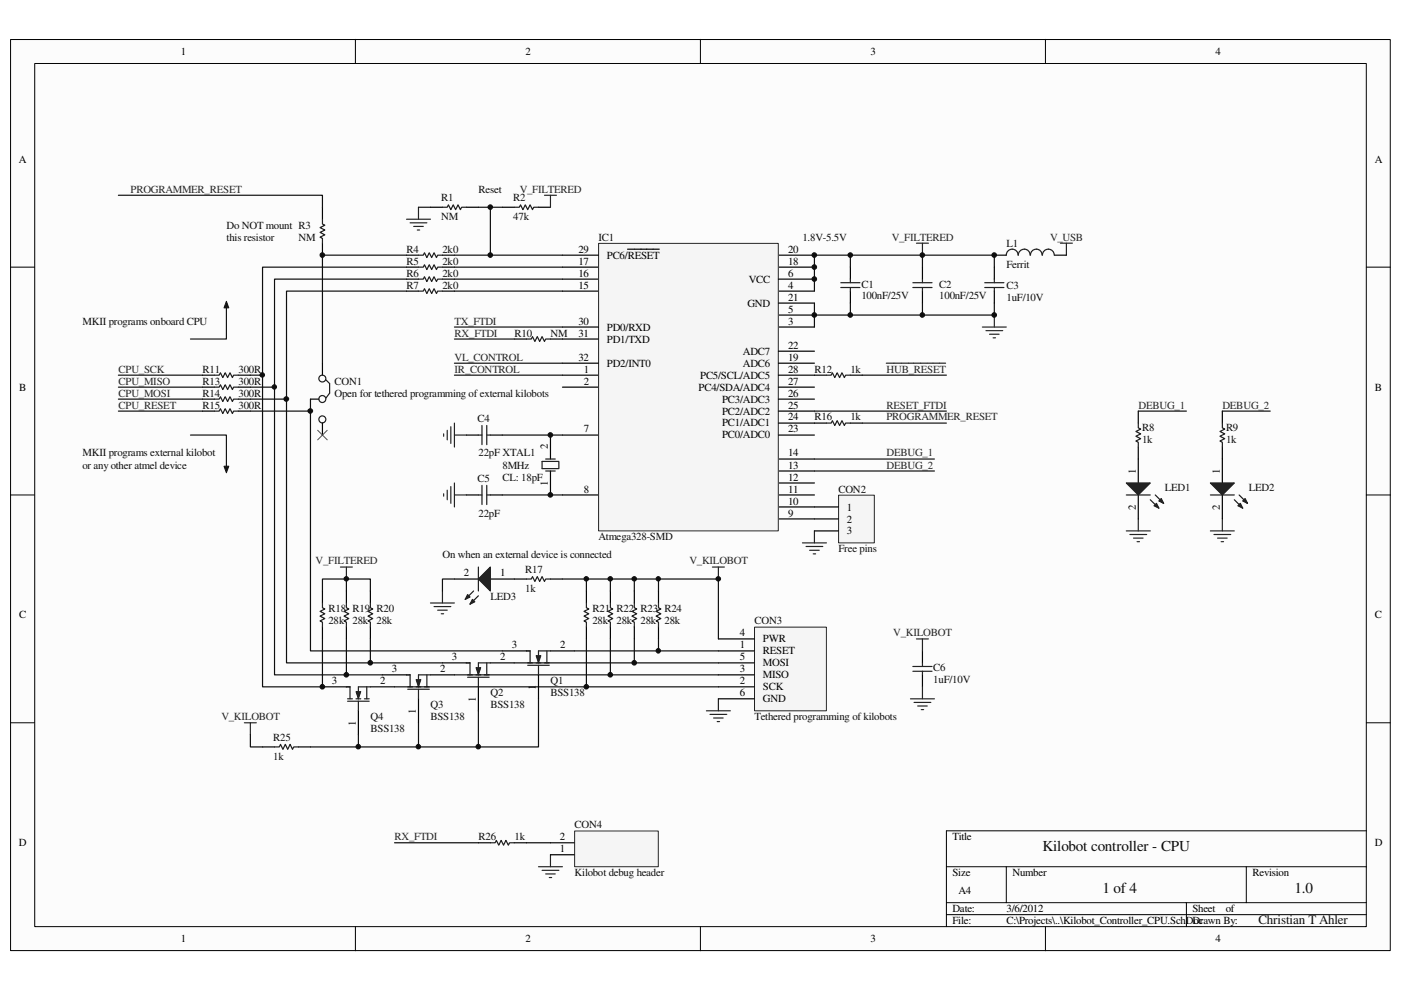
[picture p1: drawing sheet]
<svg xmlns="http://www.w3.org/2000/svg" width="297mm" height="210mm" viewBox="0 0 297 210" stroke-linecap="round" stroke-linejoin="round" font-family="sans-serif">
<path d="M2.3 8.4h292.5v193.1h-292.5z" fill="#fcfcfc"/>
<path d="M2.2 8.4h292.6v193.1h-292.6z" fill="none" stroke="#000" stroke-width=".21"/>
<path d="M7.4 13.5h282.3v183h-282.3z" fill="#fcfcfc"/>
<g fill="none" stroke="#000" stroke-width=".21">
<path d="M7.4 13.5h282.3v183h-282.3zM75.3 8.3v5.1M148.5 8.3v5.1M221.7 8.3v5.1M2.2 56.6h5.1M289.7 56.6h5.1M2.2 104.9h5.1M289.7 104.9h5.1M2.2 153.2h5.1M289.7 153.2h5.1M289.7 176.1h-89v20.4M75.3 196.5v5.1"/>
<path d="M148.5 196.5v5.1M200.7 183.8h89M200.7 191.4h89M200.7 193.9h89M213.4 183.8v7.6M221.7 196.5v5.1M251.5 191.4v5.1M264.2 183.8v7.6"/>
</g>
<g fill="none" stroke="#262626" stroke-width=".25">
<path d="M86.2 46.5h5.1M86.9 47.2h3.6M87.7 48h2M88.5 48.8h.5M88.7 43.9v2.6M224.8 51.6h2.6M226.1 51.6v2.5M208.3 69.3h5.1M209 70.1h3.6M209.8 70.9h2M210.6 71.6h.5M210.8 66.8v2.5"/>
<path d="M94.1 92v.5M94.8 91.2v2.1M95.6 90.5v3.5M96.3 89.7v5.1M96.3 92.2h2.6M94.1 104.7v.5M94.8 103.9v2.1M95.6 103.2v3.5M96.3 102.4v5.1M96.3 104.9h2.6"/>
</g>
<g fill="none" stroke="#000" stroke-width=".25">
<path d="M106.5 43.9h2.5M114.2 43.9h2.5M119.2 59.2h7.7M119.2 56.6h7.7M165.1 54.1h7.6M165.1 56.6h7.6M180.3 56.6v2.6M195.6 56.6v2.6M210.8 56.6v2.6M210.8 54.1h2.6M223.6 54.1h2.5M119.2 79.5h7.7"/>
<path d="M119.2 61.7h7.7M165.1 69.3h7.6M165.1 61.7h7.6M165.1 66.8h7.6M180.3 61.7v2.6M195.6 61.7v2.6M210.8 61.7v2.6M98.9 92.2h2.5M104 92.2h2.5M119.2 92.2h7.7M119.2 82.1h7.7M154.5 96.1h2.5"/>
<path d="M165.1 99.9h7.6M165.1 97.3h7.6M241.3 87.2v2.5M241.3 94.8v2.5M119.2 104.9h7.7M165.1 104.9h7.6M165.1 110h7.6M165.1 107.5h7.6M165.1 102.4h7.6"/>
</g>
<g fill="none" stroke="#1c1c1c" stroke-width=".25">
<path d="M109 43.9h1.1l.3-.5 .5 1 .5-1 .5 1 .5-1 .5 1 .3-.5h1M178.3 59.9h4M180.3 59.2v.7M193.5 59.9h4.1M195.6 59.2v.7M208.8 59.9h4M210.8 59.2v.7M213.4 54.1a1.25 1.25 0 0 1 1.2-1.3 1.25 1.25 0 0 1 1.3 1.3M215.9 54.1a1.25 1.25 0 0 1 1.2-1.3 1.25 1.25 0 0 1 1.3 1.3M218.5 54.1a1.23 1.23 0 0 1 1.2-1.3 1.23 1.23 0 0 1 1.2 1.3M221 54.1a1.25 1.25 0 0 1 1.3-1.3 1.25 1.25 0 0 1 1.2 1.3M178.3 61h4"/>
<path d="M180.3 61v.7M193.5 61h4.1M195.6 61v.7M208.8 61h4M210.8 61v.7M101.4 92.2h.8M102.2 90.2v4.1M103.2 90.2v4.1M103.2 92.2h.8M241.3 89.7v1l.5 .3-1 .5 1 .5-1 .5 1 .5-1 .5 .5 .3v1"/>
</g>
<path d="M106.5 92.2h12.7M106.5 104.9h12.7" fill="none" stroke="#0e0e0e" stroke-width=".25"/>
<path d="M127 51.6h38v61h-38z" fill="#f5f5f5"/>
<path d="M126.9 51.6h38.1v61h-38.1z" fill="none" stroke="#262626" stroke-width=".21"/>
<g fill="none" stroke="#000" stroke-width=".25">
<path d="M68.4 43.9v2.6M68.4 51.6v2.5M86.2 54.1h2.5M86.2 59.2h2.5M86.2 56.6h2.5M93.8 54.1h2.5M93.8 59.2h2.5M93.8 56.6h2.5M119.2 54.1h7.7M133 52.8h6.8M165.1 59.2h7.6M86.2 61.7h2.5"/>
<path d="M93.8 61.7h2.5M109 71.9h2.6M116.7 71.9h10.2M119.2 69.3h7.7M119.2 77h7.7M165.1 79.5h7.6M165.1 77h7.6M165.1 64.3h7.6M165.1 74.5h7.6M116.7 92.2v5.1M116.7 99.9v5M165.1 92.2h7.6"/>
<path d="M165.1 89.7h10.1M165.1 87.2h7.6M165.1 84.6h7.6M165.1 82.1h7.6M180.3 89.7h2.5M259.2 87.2v2.5M259.2 94.8v2.5M98.9 104.9h2.5M104 104.9h2.5M109 122.8h2.6M116.7 122.8h2.5"/>
</g>
<g fill="none" stroke="#1c1c1c" stroke-width=".25">
<path d="M68.4 46.5v1l.5 .3-1 .5 1 .5-1 .5 1 .5-1 .5 .5 .2v1.1M88.7 54.1h1l.3-.5 .5 1 .5-1 .5 1 .5-1 .5 1 .3-.5h1M88.7 56.6h1l.3-.5 .5 1 .5-1 .5 1 .5-1 .5 1 .3-.5h1M88.7 59.2h1l.3-.5 .5 1 .5-1 .5 1 .5-1 .5 1 .3-.5h1M88.7 61.7h1l.3-.5 .5 1 .5-1 .5 1 .5-1 .5 1 .3-.5h1M111.6 71.9h1l.3-.5 .5 1 .5-1 .5 1 .5-1 .5 1 .3-.5h1M114.9 97.8h3.6v1.6h-3.6zM115.7 97.3h2M115.7 99.9h2M175.2 89.7h1l.3-.5 .5 1 .5-1 .5 1 .5-1 .5 1 .3-.5h1M259.2 89.7v1l.5 .3-1 .5 1 .5-1 .5 1 .5-1 .5 .5 .3v1M101.4 104.9h.8"/>
<path d="M102.2 102.9v4.1M103.2 102.9v4.1M103.2 104.9h.8M111.6 122.8h1l.3-.5 .5 1 .5-1 .5 1 .5-1 .5 1 .3-.5h1"/>
</g>
<g fill="none" stroke="#0e0e0e" stroke-width=".25">
<path d="M25.1 41.4h43.3v2.5M86.2 56.6h-30.5v22.9h-2.6M86.2 59.2h-28v22.9h-5.1M86.2 54.1h-17.8v22.9M96.3 56.6h22.9M96.3 59.2h22.9M104 54.1h15.2M180.3 54.1v2.5M195.6 54.1v2.5M210.8 56.6v-2.5h-38.1v7.6M25.1 79.5h17.8M86.2 61.7h-25.5v22.9h-7.6"/>
<path d="M96.3 69.3h22.9M96.3 61.7h22.9M96.3 71.9h12.7M172.7 64.3v5M180.3 64.3v2.5M195.6 64.3v2.5M210.8 64.3v2.5h-38.1M25.1 87.2h17.8M25.1 82.1h17.8M25.1 84.6h17.8M182.8 89.7h17.9M241.3 87.2h10.2"/>
<path d="M259.2 87.2h10.1"/>
</g>
<g fill="none" stroke="#262626" stroke-width=".25">
<path d="M187.9 77h12.6M238.8 112.6h5.1M239.6 113.3h3.5M240.3 114.1h2.1M241.1 114.9h.5M241.3 110v2.6M256.6 112.6h5.1M257.4 113.3h3.5M258.1 114.1h2.1M258.9 114.9h.5M259.2 110v2.6M91.3 127.8h5"/>
<path d="M92 128.6h3.6M92.8 129.4h2M93.6 130.1h.5M93.8 125.3v2.5M151 120.2h2.6M152.3 120.2v2.6M51.8 153.2h2.6M53.1 153.2v2.6M149.8 150.7h5.1M150.5 151.5h3.6M151.3 152.2h2M152.1 153h.5"/>
<path d="M152.3 148.2v2.5"/>
</g>
<path d="M160 133h15.2v17.7h-15.2z" fill="#f5f5f5"/>
<path d="M160 133h15.2v17.7h-15.2z" fill="none" stroke="#262626" stroke-width=".21"/>
<path d="M68.4 125.3v2.5M68.4 132.9v2.6M152.3 138h7.6M152.3 135.5h7.6M152.3 145.6h7.6M152.3 143.1h7.6M152.3 140.5h7.6M152.3 148.2h7.6M116.7 178.7h5.1M116.7 181.2h5.1" fill="none" stroke="#000" stroke-width=".25"/>
<path d="M68.4 127.8v1.1l.5 .2-1 .5 1 .5-1 .5 1 .5-1 .6 .5 .2v1" fill="none" stroke="#1c1c1c" stroke-width=".25"/>
<path d="M114.2 183.8h5M114.9 184.5h3.6M115.7 185.3h2M116.5 186.1h.5M116.7 181.2v2.6" fill="none" stroke="#262626" stroke-width=".25"/>
<path d="M83.6 178.7h17.8" fill="none" stroke="#0e0e0e" stroke-width=".25"/>
<path d="M121.9 176.2h17.7v7.6h-17.7z" fill="#f5f5f5"/>
<path d="M121.8 176.2h17.8v7.6h-17.8z" fill="none" stroke="#262626" stroke-width=".21"/>
<path d="M96.3 79.5h22.9M96.3 77h22.9M172.7 97.3h25.4M172.7 99.9h25.4M96.3 143.1h56" fill="none" stroke="#0e0e0e" stroke-width=".25"/>
<path d="M42.9 79.5h2.6M50.5 79.5h2.6M42.9 82.1h2.6M42.9 84.6h2.6M42.9 87.2h2.6M50.5 82.1h2.6M50.5 84.6h2.6M50.5 87.2h2.6M81.1 143.1h5.1M88.7 148.2v5M91.3 143.1h5" fill="none" stroke="#000" stroke-width=".25"/>
<path d="M45.5 79.5h1l.2-.5 .5 1.1 .5-1.1 .6 1.1 .5-1.1 .5 1.1 .2-.6h1M45.5 82.1h1l.2-.5 .5 1 .5-1 .6 1 .5-1 .5 1 .2-.5h1M45.5 84.6h1l.2-.5 .5 1 .5-1 .6 1 .5-1 .5 1 .2-.5h1M45.5 87.2h1l.2-.5 .5 1 .5-1 .6 1 .5-1 .5 1 .2-.5h1M86.4 146.1h4.6M86.4 145.6h1.1M86.9 143.1v2.5M88.2 145.6h1M88.7 146.1v2.1M90 145.6h1M90.5 143.1v2.5M91.3 143.1h-2.6v2.5" fill="none" stroke="#1c1c1c" stroke-width=".25"/>
<path d="M88.2 144.1h1l-.5 1.5z" fill="#1c1c1c"/>
<path d="M88.2 144.1h1l-.5 1.5z" fill="none" stroke="#1c1c1c" stroke-width=".21"/>
<path d="M93.8 43.9h1l.3-.5 .5 1 .5-1 .5 1 .5-1 .5 1 .3-.5h1M86.2 143.1h.7M193.5 142.3h4.1M193.5 141.3h4.1M195.6 140.5v.8M195.6 142.3v.8" fill="none" stroke="#1c1c1c" stroke-width=".25"/>
<path d="M88.7 43.9h2.6M101.4 43.9h2.6v10.2h-7.7M104 43.9h2.5M172.7 87.2h28" fill="none" stroke="#0e0e0e" stroke-width=".25"/>
<path d="M91.3 43.9h2.5M98.9 43.9h2.5M259.2 97.3v5.1M259.2 104.9v5.1M195.6 138v2.5M195.6 143.1v2.5" fill="none" stroke="#000" stroke-width=".25"/>
<path d="M194.3 135.5h2.5M195.6 135.5v2.5M193 148.2h5.1M193.8 148.9h3.6M194.6 149.7h2M195.3 150.5h.5M195.6 145.6v2.6" fill="none" stroke="#262626" stroke-width=".25"/>
<path d="M256.6 102.4h5.1l-2.5 2.5z" fill="#1c1c1c"/>
<path d="M256.6 102.4h5.1l-2.5 2.5zM261.7 106l1.8 1.7M262.7 104.9l1.8 1.8" fill="none" stroke="#1c1c1c" stroke-width=".25"/>
<path d="M262.5 107.2l.5-.5 .5 1z" fill="#1c1c1c"/>
<path d="M262.5 107.2l.5-.5 .5 1z" fill="none" stroke="#1c1c1c" stroke-width=".25"/>
<path d="M264 105.7l.5 1-1-.5z" fill="#1c1c1c"/>
<path d="M256.6 104.9h5.1M264 105.7l.5 1-1-.5z" fill="none" stroke="#1c1c1c" stroke-width=".25"/>
<path d="M241.3 97.3v5.1M241.3 104.9v5.1" fill="none" stroke="#000" stroke-width=".25"/>
<path d="M238.8 102.4h5.1l-2.6 2.5z" fill="#1c1c1c"/>
<path d="M238.8 102.4h5.1l-2.6 2.5zM243.9 106l1.8 1.7M244.9 104.9l1.8 1.8" fill="none" stroke="#1c1c1c" stroke-width=".25"/>
<path d="M244.7 107.2l.5-.5 .5 1z" fill="#1c1c1c"/>
<path d="M244.7 107.2l.5-.5 .5 1z" fill="none" stroke="#1c1c1c" stroke-width=".25"/>
<path d="M245.7 106.2l.5-.5 .5 1z" fill="#1c1c1c"/>
<path d="M238.8 104.9h5.1M245.7 106.2l.5-.5 .5 1z" fill="none" stroke="#1c1c1c" stroke-width=".25"/>
<path d="M96.3 122.8h5.1M104 122.8h5" fill="none" stroke="#000" stroke-width=".25"/>
<path d="M101.4 122.8l2.6-2.6v5.1z" fill="#1c1c1c"/>
<path d="M100.4 125.3l-1.8 1.8M101.4 122.8l2.6-2.6v5.1zM101.4 126.3l-1.8 1.8" fill="none" stroke="#1c1c1c" stroke-width=".25"/>
<path d="M99.1 126.1l.5 .5-1 .5z" fill="#1c1c1c"/>
<path d="M99.1 126.1l.5 .5-1 .5z" fill="none" stroke="#1c1c1c" stroke-width=".25"/>
<path d="M100.2 127.1l.5 .5-1.1 .5z" fill="#1c1c1c"/>
<path d="M175.2 79.5h1l.3-.5 .5 1.1 .5-1.1 .5 1.1 .5-1.1 .5 1.1 .3-.6h1M100.2 127.1l.5 .5-1.1 .5zM101.4 120.2v5.1M58.2 158.4h1l.3-.6 .5 1.1 .5-1.1 .5 1.1 .5-1.1 .5 1.1 .3-.5h1M104 178.7h1l.2-.5 .5 1 .6-1 .5 1 .5-1 .5 1 .2-.5h1" fill="none" stroke="#1c1c1c" stroke-width=".25"/>
<path d="M172.7 79.5h2.5M180.3 79.5h2.5M55.7 158.4h2.5M63.3 158.4h2.5M101.4 178.7h2.6M109 178.7h2.6" fill="none" stroke="#000" stroke-width=".25"/>
<path d="M182.8 79.5h17.9M111.6 178.7h5.1" fill="none" stroke="#0e0e0e" stroke-width=".25"/>
<path d="M115.4 41.4h2.6M116.7 41.4v2.5M194.3 51.6h2.5M195.6 51.6v2.5M170.1 115.1h5.1M170.9 115.9h3.6M171.7 116.7h2M172.4 117.4h.5M172.7 112.6v2.5" fill="none" stroke="#262626" stroke-width=".25"/>
<path d="M177.8 105h7.6v10.1h-7.6z" fill="#f5f5f5"/>
<path d="M177.8 105h7.6v10.1h-7.6z" fill="none" stroke="#262626" stroke-width=".21"/>
<path d="M172.7 107.5h5.1M172.7 110h5.1M172.7 112.6h5.1M93.8 140.5h5.1M101.4 145.6v5.1M104 140.5h5" fill="none" stroke="#000" stroke-width=".25"/>
<path d="M99.1 143.6h4.6M99.1 143.1h1.1M99.6 140.5v2.6M100.9 143.1h1M101.4 143.6v2M102.7 143.1h1M103.2 140.5v2.6M104 140.5h-2.6v2.6" fill="none" stroke="#1c1c1c" stroke-width=".25"/>
<path d="M100.9 141.6h1l-.5 1.5z" fill="#1c1c1c"/>
<path d="M100.9 141.6h1l-.5 1.5z" fill="none" stroke="#1c1c1c" stroke-width=".21"/>
<path d="M73.7 148.7h4.6M73.7 148.2h1M74.2 145.6v2.6M75.5 148.2h1M76 148.7v2M77.3 148.2h1M77.8 145.6v2.6M78.5 145.6h-2.5v2.6M98.9 140.5h.7" fill="none" stroke="#1c1c1c" stroke-width=".25"/>
<path d="M68.4 125.3v-2.5h5v2.5M109 140.5h43.3" fill="none" stroke="#0e0e0e" stroke-width=".25"/>
<path d="M72.2 120.2h2.5M73.4 120.2v2.6" fill="none" stroke="#262626" stroke-width=".25"/>
<path d="M68.4 145.6h5M76 150.7v5.1M78.5 145.6h5.1" fill="none" stroke="#000" stroke-width=".25"/>
<path d="M75.5 146.6h1l-.5 1.6z" fill="#1c1c1c"/>
<path d="M75.5 146.6h1l-.5 1.6z" fill="none" stroke="#1c1c1c" stroke-width=".21"/>
<path d="M112.4 138v2.5M115.9 138v2.5M116.7 138h-2.5v2.5M73.4 145.6h.8M111.9 141.1h4.6M111.9 140.5h1M113.7 140.5h1M114.2 141.1v2M115.4 140.5h1.1" fill="none" stroke="#1c1c1c" stroke-width=".25"/>
<path d="M83.6 145.6h68.7" fill="none" stroke="#0e0e0e" stroke-width=".25"/>
<path d="M106.5 138h5.1M116.7 138h5.1M114.2 143.1v5.1" fill="none" stroke="#000" stroke-width=".25"/>
<path d="M113.7 139h1l-.5 1.5z" fill="#1c1c1c"/>
<path d="M113.7 139h1l-.5 1.5z" fill="none" stroke="#1c1c1c" stroke-width=".21"/>
<g fill="none" stroke="#1c1c1c" stroke-width=".25">
<path d="M69.1 80.6l.8 .7v2.1l-.8 1M73.4 127.8v1.1l.6 .2-1.1 .5 1.1 .5-1.1 .5 1.1 .5-1.1 .6 .5 .2v1M78.5 127.8v1.1l.5 .2-1 .5 1 .5-1 .5 1 .5-1 .6 .5 .2v1M111.6 138h.8M124.3 127.8v1.1l.5 .2-1 .5 1 .5-1 .5 1 .5-1 .6 .5 .2v1M129.4 127.8v1.1l.5 .2-1 .5 1 .5-1 .5 1 .5-1 .6 .5 .2v1M134.5 127.8v1.1l.5 .2-1 .5 1 .5-1 .5 1 .5-1 .6 .5 .2v1M139.6 127.8v1.1l.5 .2-1 .5 1 .5-1 .5 1 .5-1 .6 .5 .2v1"/>
<circle cx="68.3" cy="84.6" r=".74"/>
<circle cx="68.3" cy="88.9" r=".74"/>
<circle cx="68.3" cy="80.3" r=".74"/>
</g>
<g fill="none" stroke="#0e0e0e" stroke-width=".25">
<path d="M55.7 79.5v66.1h12.7v-10.1M53.1 87.2h12.7v50.8h40.7M58.2 82.1v61h22.9M60.7 84.6v55.9h33.1M65.8 84.6v2.6M73.4 122.8h5.1v2.5M73.4 135.5v7.6M78.5 135.5v5M96.3 122.8h-2.5v2.5M119.2 122.8h33.1v12.7M121.8 138h30.5M124.3 122.8v2.5"/>
<path d="M124.3 135.5v10.1M129.4 122.8v2.5M129.4 135.5v7.6M134.5 122.8v2.5M134.5 135.5v5M139.6 122.8v2.5M139.6 135.5v2.5M53.1 155.8v2.6h2.6M76 155.8v2.6M88.7 153.2v5.2M101.4 150.7v7.7M114.2 148.2v10.2h-48.4"/>
</g>
<g fill="none" stroke="#000" stroke-width=".25">
<path d="M68.4 77v2.5M65.8 84.6h1.8M68.4 89.7v2.5M73.4 125.3v2.5M73.4 132.9v2.6M78.5 125.3v2.5M78.5 132.9v2.6M124.3 125.3v2.5M124.3 132.9v2.6M129.4 125.3v2.5M129.4 132.9v2.6M134.5 125.3v2.5"/>
<path d="M134.5 132.9v2.6M139.6 125.3v2.5M139.6 132.9v2.6"/>
</g>
<path d="M67.3 91.2l2.1 2.1M69.4 91.2l-2.1 2.1" fill="none" stroke="#4c4c4c" stroke-width=".21"/>
<path d="M48 64.3v7.6h-7.6" fill="none" stroke="#131313" stroke-width=".25"/>
<path d="M48 63.9l.5 1.4h-1z" fill="#131313"/>
<path d="M48 63.9l.5 1.4h-1z" fill="none" stroke="#131313" stroke-width=".21"/>
<path d="M40.4 92.2h7.6v7.7" fill="none" stroke="#131313" stroke-width=".25"/>
<path d="M47.5 98.8h1l-.5 1.4z" fill="#131313"/>
<path d="M47.5 98.8h1l-.5 1.4z" fill="none" stroke="#131313" stroke-width=".21"/>
<circle cx="55.6" cy="79.5" r=".48" fill="#0e0e0e"/>
<circle cx="55.6" cy="79.5" r=".48" fill="none" stroke="#0e0e0e" stroke-width=".21"/>
<circle cx="58.2" cy="82" r=".46" fill="#0e0e0e"/>
<circle cx="58.2" cy="82" r=".46" fill="none" stroke="#0e0e0e" stroke-width=".21"/>
<circle cx="60.7" cy="84.6" r=".5" fill="#0e0e0e"/>
<circle cx="60.7" cy="84.6" r=".5" fill="none" stroke="#0e0e0e" stroke-width=".21"/>
<circle cx="65.8" cy="87.1" r=".49" fill="#0e0e0e"/>
<circle cx="65.8" cy="87.1" r=".49" fill="none" stroke="#0e0e0e" stroke-width=".21"/>
<circle cx="68.3" cy="145.6" r=".49" fill="#0e0e0e"/>
<circle cx="68.3" cy="145.6" r=".49" fill="none" stroke="#0e0e0e" stroke-width=".21"/>
<circle cx="68.3" cy="54.1" r=".49" fill="#0e0e0e"/>
<circle cx="68.3" cy="54.1" r=".49" fill="none" stroke="#0e0e0e" stroke-width=".21"/>
<circle cx="73.4" cy="143.1" r=".49" fill="#0e0e0e"/>
<circle cx="73.4" cy="143.1" r=".49" fill="none" stroke="#0e0e0e" stroke-width=".21"/>
<circle cx="73.4" cy="122.7" r=".48" fill="#0e0e0e"/>
<circle cx="73.4" cy="122.7" r=".48" fill="none" stroke="#0e0e0e" stroke-width=".21"/>
<circle cx="76" cy="158.3" r=".49" fill="#0e0e0e"/>
<circle cx="76" cy="158.3" r=".49" fill="none" stroke="#0e0e0e" stroke-width=".21"/>
<circle cx="78.5" cy="140.5" r=".49" fill="#0e0e0e"/>
<circle cx="78.5" cy="140.5" r=".49" fill="none" stroke="#0e0e0e" stroke-width=".21"/>
<circle cx="88.7" cy="158.3" r=".49" fill="#0e0e0e"/>
<circle cx="88.7" cy="158.3" r=".49" fill="none" stroke="#0e0e0e" stroke-width=".21"/>
<circle cx="101.4" cy="158.3" r=".49" fill="#0e0e0e"/>
<circle cx="101.4" cy="158.3" r=".49" fill="none" stroke="#0e0e0e" stroke-width=".21"/>
<circle cx="103.9" cy="54.1" r=".49" fill="#0e0e0e"/>
<circle cx="103.9" cy="54.1" r=".49" fill="none" stroke="#0e0e0e" stroke-width=".21"/>
<circle cx="103.9" cy="43.9" r=".48" fill="#0e0e0e"/>
<circle cx="103.9" cy="43.9" r=".48" fill="none" stroke="#0e0e0e" stroke-width=".21"/>
<circle cx="116.7" cy="104.9" r=".49" fill="#0e0e0e"/>
<circle cx="116.7" cy="104.9" r=".49" fill="none" stroke="#0e0e0e" stroke-width=".21"/>
<circle cx="116.7" cy="92.2" r=".49" fill="#0e0e0e"/>
<circle cx="116.7" cy="92.2" r=".49" fill="none" stroke="#0e0e0e" stroke-width=".21"/>
<circle cx="124.3" cy="145.6" r=".49" fill="#0e0e0e"/>
<circle cx="124.3" cy="145.6" r=".49" fill="none" stroke="#0e0e0e" stroke-width=".21"/>
<circle cx="124.3" cy="122.7" r=".48" fill="#0e0e0e"/>
<circle cx="124.3" cy="122.7" r=".48" fill="none" stroke="#0e0e0e" stroke-width=".21"/>
<circle cx="129.4" cy="143.1" r=".49" fill="#0e0e0e"/>
<circle cx="129.4" cy="143.1" r=".49" fill="none" stroke="#0e0e0e" stroke-width=".21"/>
<circle cx="129.4" cy="122.7" r=".48" fill="#0e0e0e"/>
<circle cx="129.4" cy="122.7" r=".48" fill="none" stroke="#0e0e0e" stroke-width=".21"/>
<circle cx="134.5" cy="140.5" r=".49" fill="#0e0e0e"/>
<circle cx="134.5" cy="140.5" r=".49" fill="none" stroke="#0e0e0e" stroke-width=".21"/>
<circle cx="134.5" cy="122.7" r=".48" fill="#0e0e0e"/>
<circle cx="134.5" cy="122.7" r=".48" fill="none" stroke="#0e0e0e" stroke-width=".21"/>
<circle cx="139.6" cy="138" r=".48" fill="#0e0e0e"/>
<circle cx="139.6" cy="138" r=".48" fill="none" stroke="#0e0e0e" stroke-width=".21"/>
<circle cx="139.6" cy="122.7" r=".46" fill="#0e0e0e"/>
<circle cx="139.6" cy="122.7" r=".46" fill="none" stroke="#0e0e0e" stroke-width=".21"/>
<circle cx="152.3" cy="122.7" r=".48" fill="#0e0e0e"/>
<circle cx="152.3" cy="122.7" r=".48" fill="none" stroke="#0e0e0e" stroke-width=".21"/>
<circle cx="172.6" cy="66.8" r=".49" fill="#0e0e0e"/>
<circle cx="172.6" cy="66.8" r=".49" fill="none" stroke="#0e0e0e" stroke-width=".21"/>
<circle cx="172.6" cy="59.2" r=".49" fill="#0e0e0e"/>
<circle cx="172.6" cy="59.2" r=".49" fill="none" stroke="#0e0e0e" stroke-width=".21"/>
<circle cx="172.6" cy="56.6" r=".49" fill="#0e0e0e"/>
<circle cx="172.6" cy="56.6" r=".49" fill="none" stroke="#0e0e0e" stroke-width=".21"/>
<circle cx="172.6" cy="54.1" r=".49" fill="#0e0e0e"/>
<circle cx="172.6" cy="54.1" r=".49" fill="none" stroke="#0e0e0e" stroke-width=".21"/>
<circle cx="180.3" cy="66.8" r=".49" fill="#0e0e0e"/>
<circle cx="180.3" cy="66.8" r=".49" fill="none" stroke="#0e0e0e" stroke-width=".21"/>
<circle cx="180.3" cy="54.1" r=".49" fill="#0e0e0e"/>
<circle cx="180.3" cy="54.1" r=".49" fill="none" stroke="#0e0e0e" stroke-width=".21"/>
<circle cx="195.6" cy="66.8" r=".49" fill="#0e0e0e"/>
<circle cx="195.6" cy="66.8" r=".49" fill="none" stroke="#0e0e0e" stroke-width=".21"/>
<circle cx="195.6" cy="54.1" r=".49" fill="#0e0e0e"/>
<circle cx="195.6" cy="54.1" r=".49" fill="none" stroke="#0e0e0e" stroke-width=".21"/>
<circle cx="210.8" cy="66.8" r=".49" fill="#0e0e0e"/>
<circle cx="210.8" cy="66.8" r=".49" fill="none" stroke="#0e0e0e" stroke-width=".21"/>
<circle cx="210.8" cy="54.1" r=".49" fill="#0e0e0e"/>
<circle cx="210.8" cy="54.1" r=".49" fill="none" stroke="#0e0e0e" stroke-width=".21"/>
<g font-size="3.2" fill="#0e0e0e">
<text x="221" y="180.5">Kilobot controller - CPU</text>
<text x="233.8" y="189.4">1 of 4</text>
<text x="274.4" y="189.4">1.0</text>
</g>
<text font-size="2.8" fill="#0e0e0e" x="266.8" y="195.9">Christian T Ahler</text>
<g font-size="2.3">
<text x="38.3" y="11.6">1</text>
<text x="111.4" y="11.6">2</text>
<text x="184.6" y="11.6">3</text>
<text x="257.7" y="11.6">4</text>
<text x="4" y="34.5">A</text>
<text x="291.5" y="34.5">A</text>
<text x="122.6" y="53.6">29</text>
<text x="167.1" y="53.6">20</text>
<text x="122.6" y="58.7">16</text>
<text x="122.6" y="56.1">17</text>
<text x="128.7" y="54.8">PC6/RESET</text>
<text x="158.7" y="59.9">VCC</text>
<text x="167.1" y="56.1">18</text>
<text x="167.1" y="58.7">6</text>
<text x="122.6" y="61.2">15</text>
<text x="158.5" y="65">GND</text>
<text x="167.1" y="61.2">4</text>
<text x="167.1" y="63.8">21</text>
<text x="122.6" y="68.8">30</text>
<text x="122.6" y="71.4">31</text>
<text x="128.7" y="70.1">PD0/RXD</text>
<text x="167.1" y="68.8">3</text>
<text x="167.1" y="66.3">5</text>
<text x="122.6" y="76.5">32</text>
<text x="128.7" y="72.6">PD1/TXD</text>
<text x="128.7" y="77.7">PD2/INT0</text>
<text x="157.5" y="77.7">ADC6</text>
<text x="157.5" y="75.2">ADC7</text>
<text x="167.1" y="76.5">19</text>
<text x="167.1" y="73.9">22</text>
<text x="4.1" y="82.8">B</text>
<text x="123.8" y="79">1</text>
<text x="123.8" y="81.5">2</text>
<text x="148.1" y="82.8">PC4/SDA/ADC4</text>
<text x="148.5" y="80.3">PC5/SCL/ADC5</text>
<text x="167.1" y="79">28</text>
<text x="167.1" y="81.5">27</text>
<text x="291.5" y="82.8">B</text>
<text x="153.1" y="87.9">PC2/ADC2</text>
<text x="153.1" y="85.3">PC3/ADC3</text>
<text x="167.1" y="89.2">24</text>
<text x="167.1" y="86.6">25</text>
<text x="167.1" y="84.1">26</text>
<text x="116.2" y="95.3" transform="rotate(-90 116.2 95.3)">2</text>
<text x="123.8" y="91.7">7</text>
<text x="153.1" y="93">PC0/ADC0</text>
<text x="153.1" y="90.4">PC1/ADC1</text>
<text x="167.1" y="91.7">23</text>
<text x="167.1" y="96.8">14</text>
<text x="167.1" y="101.9">12</text>
<text x="167.1" y="99.4">13</text>
<text x="240.8" y="100.4" transform="rotate(-90 240.8 100.4)">1</text>
<text x="258.6" y="100.4" transform="rotate(-90 258.6 100.4)">1</text>
<text x="116.2" y="103.1" transform="rotate(-90 116.2 103.1)">1</text>
<text x="123.8" y="104.4">8</text>
<text x="167.1" y="104.4">11</text>
<text x="167.1" y="107">10</text>
<text x="167.1" y="109.5">9</text>
<text x="179.6" y="108.2">1</text>
<text x="179.6" y="110.8">2</text>
<text x="179.6" y="113.3">3</text>
<text x="240.8" y="108.2" transform="rotate(-90 240.8 108.2)">2</text>
<text x="258.6" y="108.2" transform="rotate(-90 258.6 108.2)">2</text>
<text x="98.3" y="122.2">2</text>
<text x="106" y="122.2">1</text>
<text x="4.1" y="131.1">C</text>
<text x="291.5" y="131.1">C</text>
<text x="108.5" y="137.5">3</text>
<text x="118.7" y="137.5">2</text>
<text x="156.8" y="137.5">1</text>
<text x="156.8" y="134.9">4</text>
<text x="161.8" y="136.2">PWR</text>
<text x="83.1" y="142.6">3</text>
<text x="93.3" y="142.6">2</text>
<text x="95.8" y="140">3</text>
<text x="106" y="140">2</text>
<text x="156.8" y="142.6">3</text>
<text x="156.8" y="140">5</text>
<text x="161.8" y="138.7">RESET</text>
<text x="161.8" y="143.8">MISO</text>
<text x="161.8" y="141.3">MOSI</text>
<text x="70.4" y="145.1">3</text>
<text x="80.6" y="145.1">2</text>
<text x="100.9" y="148.8" transform="rotate(-90 100.9 148.8)">1</text>
<text x="113.6" y="146.3" transform="rotate(-90 113.6 146.3)">1</text>
<text x="156.8" y="145.1">2</text>
<text x="156.8" y="147.7">6</text>
<text x="161.8" y="146.4">SCK</text>
<text x="161.8" y="148.9">GND</text>
<text x="75.5" y="153.9" transform="rotate(-90 75.5 153.9)">1</text>
<text x="88.2" y="151.4" transform="rotate(-90 88.2 151.4)">1</text>
<text x="4" y="179.4">D</text>
<text x="118.7" y="178.1">2</text>
<text x="201.9" y="178.1">Title</text>
<text x="291.5" y="179.4">D</text>
<text x="118.7" y="180.7">1</text>
<text x="201.9" y="185.8">Size</text>
<text x="214.7" y="185.8">Number</text>
<text x="265.6" y="185.8">Revision</text>
<text x="203.2" y="189.6">A4</text>
<text x="201.9" y="193.4">Date:</text>
<text x="201.9" y="196">File:</text>
<text x="213.4" y="193.4">3/6/2012</text>
<text x="213.4" y="196">C:\Projects\..\Kilobot_Controller_CPU.SchDoc</text>
<text x="252.8" y="193.4">Sheet</text>
<text x="252.8" y="196">Drawn By:</text>
<text x="259.9" y="193.4">of</text>
<text x="38.3" y="199.8">1</text>
<text x="111.4" y="199.8">2</text>
<text x="184.6" y="199.8">3</text>
<text x="257.7" y="199.8">4</text>
</g>
<g font-size="2.3" fill="#262626">
<text x="27.7" y="40.9">PROGRAMMER_RESET</text>
<text x="110.2" y="40.9">V_FILTERED</text>
<text x="189.1" y="51">V_FILTERED</text>
<text x="222.6" y="51">V_USB</text>
<text x="96.4" y="68.8">TX_FTDI</text>
<text x="96.4" y="71.4">RX_FTDI</text>
<text x="96.4" y="76.5">VL_CONTROL</text>
<text x="25.1" y="79">CPU_SCK</text>
<text x="25.1" y="81.5">CPU_MISO</text>
<text x="96.4" y="79">IR_CONTROL</text>
<text x="188" y="79">HUB_RESET</text>
<text x="25.1" y="86.6">CPU_RESET</text>
<text x="25.1" y="84.1">CPU_MOSI</text>
<text x="188" y="86.6">RESET_FTDI</text>
<text x="188" y="89.2">PROGRAMMER_RESET</text>
<text x="241.4" y="86.6">DEBUG_1</text>
<text x="259.2" y="86.6">DEBUG_2</text>
<text x="188" y="99.4">DEBUG_2</text>
<text x="188" y="96.8">DEBUG_1</text>
<text x="66.9" y="119.7">V_FILTERED</text>
<text x="146.2" y="119.7">V_KILOBOT</text>
<text x="189.4" y="134.9">V_KILOBOT</text>
<text x="46.9" y="152.7">V_KILOBOT</text>
<text x="83.6" y="178.1">RX_FTDI</text>
</g>
<g font-size="2.3" fill="#0e0e0e">
<text x="101.5" y="40.9">Reset</text>
<text x="93.6" y="46.7">NM</text>
<text x="93.6" y="42.6">R1</text>
<text x="108.8" y="46.7">47k</text>
<text x="108.8" y="42.6">R2</text>
<text x="48" y="48.5">Do NOT mount R3</text>
<text x="48" y="51">this resistor</text>
<text x="63.3" y="51">NM</text>
<text x="86.2" y="53.6">R4</text>
<text x="93.8" y="53.6">2k0</text>
<text x="126.9" y="51">IC1</text>
<text x="170.1" y="51">1.8V-5.5V</text>
<text x="213.4" y="52.3">L1</text>
<text x="86.2" y="56.1">R5</text>
<text x="86.2" y="58.7">R6</text>
<text x="93.8" y="56.1">2k0</text>
<text x="93.8" y="58.7">2k0</text>
<text x="213.4" y="56.9">Ferrit</text>
<text x="86.2" y="61.2">R7</text>
<text x="93.8" y="61.2">2k0</text>
<text x="182.6" y="63.5">100nF/25V</text>
<text x="182.6" y="61">C1</text>
<text x="199.1" y="63.5">100nF/25V</text>
<text x="199.1" y="61">C2</text>
<text x="213.4" y="63.8">1uF/10V</text>
<text x="213.4" y="61.2">C3</text>
<text x="17.5" y="68.8">MKII programs onboard CPU</text>
<text x="109.1" y="71.4">R10</text>
<text x="116.7" y="71.4">NM</text>
<text x="43" y="81.5">R13</text>
<text x="43" y="79">R11</text>
<text x="50.6" y="81.5">300R</text>
<text x="50.6" y="79">300R</text>
<text x="70.9" y="81.5">CON1</text>
<text x="172.7" y="79">R12</text>
<text x="180.3" y="79">1k</text>
<text x="43" y="84.1">R14</text>
<text x="43" y="86.6">R15</text>
<text x="50.6" y="84.1">300R</text>
<text x="50.6" y="86.6">300R</text>
<text x="70.9" y="84.1">Open for tethered programming of external kilobots</text>
<text x="101.2" y="89.4">C4</text>
<text x="172.7" y="89.2">R16</text>
<text x="180.3" y="89.2">1k</text>
<text x="242.1" y="94">1k</text>
<text x="242.1" y="91.4">R8</text>
<text x="260" y="94">1k</text>
<text x="260" y="91.4">R9</text>
<text x="17.5" y="96.8">MKII programs external kilobot</text>
<text x="17.5" y="99.4">or any other atmel device</text>
<text x="101.5" y="96.8">22pF XTAL1</text>
<text x="106.5" y="99.4">8MHz</text>
<text x="106.5" y="101.9">CL: 18pF</text>
<text x="101.2" y="102.2">C5</text>
<text x="177.8" y="104.4">CON2</text>
<text x="247" y="104.2">LED1</text>
<text x="264.8" y="104.2">LED2</text>
<text x="101.5" y="109.5">22pF</text>
<text x="93.8" y="118.4">On when an external device is connected</text>
<text x="126.9" y="114.6">Atmega328-SMD</text>
<text x="177.8" y="117.1">Free pins</text>
<text x="111.4" y="125.5">1k</text>
<text x="111.4" y="121.5">R17</text>
<text x="69.7" y="129.8">R18 R19 R20</text>
<text x="104" y="127.3">LED3</text>
<text x="125.6" y="129.8">R21 R22 R23 R24</text>
<text x="69.7" y="132.4">28k</text>
<text x="74.8" y="132.4">28k</text>
<text x="79.8" y="132.4">28k</text>
<text x="125.6" y="132.4">28k</text>
<text x="130.7" y="132.4">28k</text>
<text x="135.8" y="132.4">28k</text>
<text x="140.9" y="132.4">28k</text>
<text x="160" y="132.4">CON3</text>
<text x="197.9" y="142.3">C6</text>
<text x="104" y="147.7">Q2</text>
<text x="116.7" y="147.7">BSS138</text>
<text x="116.7" y="145.1">Q1</text>
<text x="197.9" y="144.9">1uF/10V</text>
<text x="78.6" y="155.3">BSS138</text>
<text x="78.6" y="152.7">Q4</text>
<text x="91.3" y="150.2">Q3</text>
<text x="91.3" y="152.7">BSS138</text>
<text x="104" y="150.2">BSS138</text>
<text x="160" y="152.7">Tethered programming of kilobots</text>
<text x="58" y="161.1">1k</text>
<text x="58" y="157.1">R25</text>
<text x="101.5" y="178.1">R26</text>
<text x="109.1" y="178.1">1k</text>
<text x="121.8" y="175.6">CON4</text>
<text x="121.8" y="185.8">Kilobot debug header</text>
</g>
</svg>
